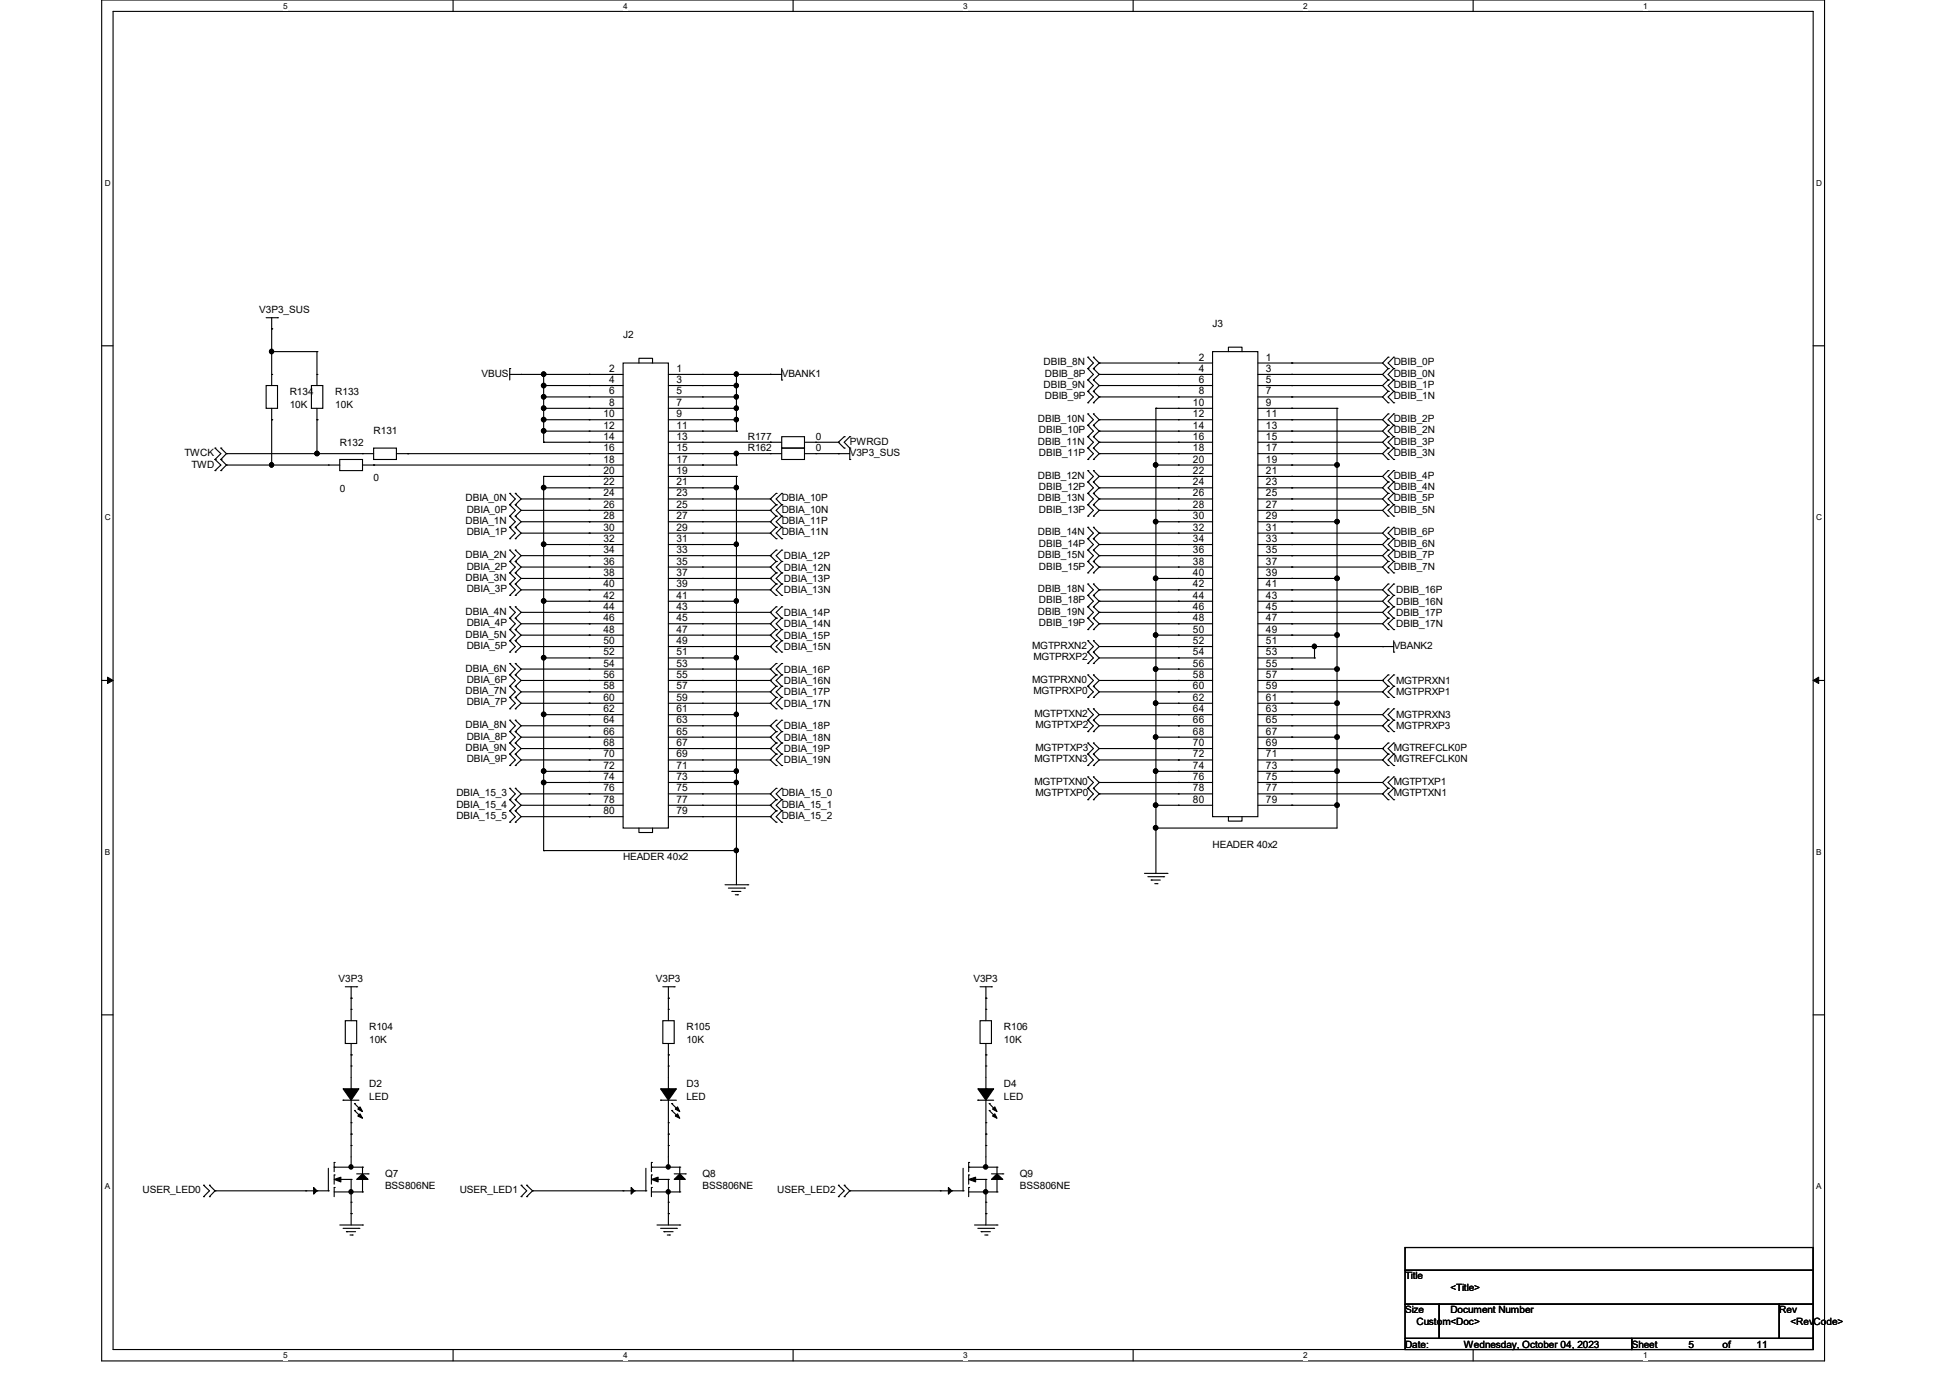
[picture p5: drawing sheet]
<svg xmlns="http://www.w3.org/2000/svg" width="297mm" height="210mm" viewBox="0 0 297 210" stroke-linecap="round" stroke-linejoin="round" font-family="sans-serif">
<path d="M15.5 0h262.5v207.3h-262.5zM17.2 1.7h259.1v203.8h-259.1z" fill="none" stroke="#000" stroke-width=".17"/>
<g fill="#fff">
<path d="M43.1 .2h.7v1.4h-.7z"/>
<path d="M43.1 205.7h.7v1.4h-.7z"/>
</g>
<path d="M69 0v1.7M69 205.5v1.8" fill="none" stroke="#000" stroke-width=".17"/>
<g fill="#fff">
<path d="M95 .2h.6v1.4h-.6z"/>
<path d="M95 205.7h.6v1.4h-.6z"/>
</g>
<path d="M120.9 0v1.7M120.9 205.5v1.8" fill="none" stroke="#000" stroke-width=".17"/>
<g fill="#fff">
<path d="M146.8 .2h.6v1.4h-.6z"/>
<path d="M146.8 205.7h.6v1.4h-.6z"/>
</g>
<path d="M172.7 0v1.7M172.7 205.5v1.8" fill="none" stroke="#000" stroke-width=".17"/>
<g fill="#fff">
<path d="M198.6 .2h.7v1.4h-.7z"/>
<path d="M198.6 205.7h.7v1.4h-.7z"/>
</g>
<path d="M224.5 0v1.7M224.5 205.5v1.8" fill="none" stroke="#000" stroke-width=".17"/>
<g fill="#fff">
<path d="M250.4 .2h.7v1.4h-.7z"/>
<path d="M250.4 205.7h.7v1.4h-.7z"/>
<path d="M16 27.2h.8v1.4h-.8z"/>
<path d="M276.8 27.2h.9v1.4h-.9z"/>
<path d="M16 78.1h.8v1.4h-.8z"/>
<path d="M276.8 78.1h.9v1.4h-.9z"/>
</g>
<path d="M15.5 52.7h1.7M276.3 52.7h1.7" fill="none" stroke="#000" stroke-width=".17"/>
<g fill="#fff">
<path d="M16 129.1h.8v1.4h-.8z"/>
<path d="M276.8 129.1h.8v1.4h-.8z"/>
</g>
<path d="M15.5 103.6h1.7M276.3 103.6h1.7" fill="none" stroke="#000" stroke-width=".17"/>
<path d="M16.4 103.1l.8 .5-.8 .5zM276.3 103.6l.9-.5v1z" fill="#000" stroke="#000" stroke-width=".15"/>
<g fill="#fff">
<path d="M16 180h.8v1.4h-.8z"/>
<path d="M276.8 180h.8v1.4h-.8z"/>
</g>
<g fill="none" stroke="#000" stroke-width=".17">
<path d="M40.6 58.7h1.7v3.5h-1.7zM40.6 48.4h1.7M41.4 50.1h.1M41.4 57h.1M41.4 53.6h.1M41.4 48.4v10.3M41.4 53.6h6.9M42.3 48.4h.1M47.5 58.7h1.7v3.5h-1.7zM48.3 57h.1M48.3 53.6h.1M48.3 53.6v5.1"/>
<path d="M77.7 56.1h.1M77.7 57h17.3M77.7 56.1v1.8M79.4 57h.1M82.8 57h.1M82.8 58.7h.1M82.8 58.7h12.2M82.8 57v10.4M89.8 57h.1M89.8 58.7h.1M95 55.3h6.9v70.8h-6.9zM97.4 55.3v-.7h2v.7"/>
<path d="M101.9 57h17.2M101.9 58.7h10.3M107.1 57h.1M107.1 58.7h.1M112.2 57h.1M112.2 58.7h.1M112.2 57v8.7M117.4 57h.1M119.1 57.9h.1M119.1 56.1v1.8M165.8 54.4h.1M165.8 56.1h.1"/>
<path d="M165.8 57.9h.1M165.8 59.6h.1M165.8 54.4l.8 .9-.8 .8M165.8 56.1l.8 .9-.8 .9M165.8 57.9l.8 .8-.8 .9M165.8 59.6l.8 .9-.8 .8M166.6 56.1h.1M166.6 54.4h.1M166.6 57.9h.1M166.6 59.6h.1M166.6 54.4l.9 .9M166.6 56.1l.9 .9"/>
<path d="M166.6 57.9l.9 .8M166.6 59.6l.9 .9M167.5 55.3h.1M167.5 57h.1M167.5 58.7h.1M167.5 57h17.3M167.5 55.3l-.9 .8M167.5 57l-.9 .9M167.5 58.7l-.9 .9M167.5 55.3h17.3M167.5 58.7h17.3M179.6 55.3h.1"/>
<path d="M179.6 57h.1M179.6 58.7h.1M184.8 53.6h6.9v70.8h-6.9zM187.2 53.6v-.7h2.1v.7M191.7 57h19M191.7 55.3h19M191.7 58.7h19M196.8 55.3h.1M196.8 57h.1M196.8 58.7h.1M210.7 57l.8 .9M210.7 55.3l.8 .8"/>
<path d="M210.7 58.7l.8 .9M211.5 56.1h.1M211.5 57.9h.1M211.5 54.4h.1M211.5 59.6h.1M211.5 56.1l-.8 .9M211.5 54.4l-.8 .9M211.5 59.6l-.8 .9M211.5 57.9l-.8 .8M212.4 57.9h.1M212.4 56.1h.1M212.4 54.4h.1"/>
<path d="M212.4 59.6h.1M212.4 56.1l-.9 .9 .9 .9M212.4 54.4l-.9 .9 .9 .8M212.4 59.6l-.9 .9 .9 .8M212.4 57.9l-.9 .8 .9 .9M32.8 68.2h.1M32.8 70h.1M32.8 71.7h.1M32.8 68.2l.9 .9-.9 .9M32.8 70l.9 .8-.9 .9M33.7 70h.1M33.7 68.2h.1"/>
<path d="M33.7 71.7h.1M33.7 68.2l.8 .9M33.7 70l.8 .8M34.5 69.1h.1M34.5 70.8h.1M34.5 69.1h22.4M34.5 69.1l-.8 .9M34.5 70.8l-.8 .9M34.5 70.8h17.3M41.4 63.9h.1M41.4 70.8h.1M41.4 62.2v8.6"/>
<path d="M48.3 63.9h.1M48.3 69.1h.1M48.3 62.2v6.9M50 70.8h.1M51.8 70h3.4v1.7h-3.4zM55.2 69.1h.1M55.2 70.8h39.8M56.9 68.2h3.5v1.8h-3.5zM56.9 70.8h.1M60.4 69.1h34.6M62.1 69.1h.1M77.7 75.1h.1"/>
<path d="M77.7 76.9h.1M77.7 78.6h.1M77.7 75.1l.8 .9-.8 .9M77.7 76.9l.8 .8-.8 .9M77.7 78.6l.8 .9-.8 .8M78.5 76.9h.1M78.5 75.1h.1M78.5 78.6h.1M78.5 75.1l.9 .9M78.5 76.9l.9 .8M78.5 78.6l.9 .9M79.4 76l-.9 .9"/>
<path d="M79.4 77.7l-.9 .9M79.4 79.5l-.9 .8M79.4 76h15.6M79.4 77.7h15.6M79.4 79.5h15.6M82.8 74.3h.1M82.8 72.6h.1M82.8 67.4h.1M82.8 65.7h.1M82.8 63.9h.1M82.8 62.2h.1M82.8 60.5h.1"/>
<path d="M82.8 60.5h12.2M82.8 62.2h12.2M82.8 63.9h12.2M82.8 65.7h12.2M82.8 67.4h12.2M82.8 72.6h12.2M82.8 74.3h12.2M82.8 72.6v56.9M89.8 60.5h.1M89.8 62.2h.1M89.8 63.9h.1M89.8 65.7h.1"/>
<path d="M89.8 67.4h.1M89.8 69.1h.1M89.8 70.8h.1M89.8 72.6h.1M89.8 74.3h.1M89.8 76h.1M89.8 77.7h.1M89.8 79.5h.1M101.9 69.1h17.2M101.9 70.8h10.3M101.9 60.5h10.3M101.9 62.2h10.3"/>
<path d="M101.9 63.9h10.3M101.9 65.7h10.3M101.9 67.4h17.2M101.9 72.6h10.3M101.9 74.3h10.3M101.9 76h15.5M101.9 77.7h15.5M101.9 79.5h15.5M107.1 60.5h.1M107.1 62.2h.1M107.1 63.9h.1M107.1 65.7h.1"/>
<path d="M107.1 67.4h.1M107.1 69.1h.1M107.1 70.8h.1M107.1 72.6h.1M107.1 74.3h.1M107.1 76h.1M107.1 77.7h.1M107.1 79.5h.1M112.2 72.6h.1M112.2 74.3h.1M112.2 69.1h.1M112.2 70.8h.1"/>
<path d="M112.2 65.7h.1M112.2 63.9h.1M112.2 62.2h.1M112.2 60.5h.1M112.2 69.1v1.7M112.2 72.6v62.1M117.4 69.1h.1M117.4 67.4h.1M117.4 76h.1M117.4 77.7h.1M117.4 79.5h.1M117.4 77.7l.9 .9"/>
<path d="M117.4 76l.9 .9M117.4 79.5l.9 .8M118.3 76.9h.1M118.3 78.6h.1M118.3 75.1h.1M118.3 76.9l-.9 .8M118.3 75.1l-.9 .9M118.3 78.6l-.9 .9M119.1 68.2h3.5v1.8h-3.5zM119.1 66.5h3.5v1.7h-3.5zM119.1 78.6h.1M119.1 76.9h.1"/>
<path d="M119.1 75.1h.1M119.1 75.1l-.8 .9 .8 .9M119.1 76.9l-.8 .8 .8 .9M119.1 78.6l-.8 .9 .8 .8M122.6 69.1h6.9M122.6 67.4h5.2M124.3 69.1h.1M124.3 67.4h.1M127.8 69.1h.1M127.8 67.4h.1M127.8 67.4l.9 .8M128.7 66.5h.1"/>
<path d="M128.7 68.2h.1M128.7 66.5l-.9 .9M129.5 70h.1M129.5 68.2h.1M129.5 66.5h.1M129.5 68.2v1.8M129.5 66.5l-.8 .9 .8 .8M165.8 71.7h.1M165.8 73.4h.1M165.8 75.1h.1M165.8 76.9h.1M165.8 78.6h.1"/>
<path d="M165.8 61.3h.1M165.8 63h.1M165.8 64.8h.1M165.8 66.5h.1M165.8 68.2h.1M165.8 70h.1M165.8 63l.8 .9-.8 .9M165.8 71.7l.8 .9-.8 .8M165.8 75.1l.8 .9-.8 .9M165.8 73.4l.8 .9-.8 .8M165.8 76.9l.8 .8-.8 .9M165.8 66.5l.8 .9-.8 .8"/>
<path d="M165.8 64.8l.8 .9-.8 .8M165.8 68.2l.8 .9-.8 .9M166.6 73.4h.1M166.6 71.7h.1M166.6 76.9h.1M166.6 75.1h.1M166.6 78.6h.1M166.6 61.3h.1M166.6 64.8h.1M166.6 63h.1M166.6 68.2h.1M166.6 66.5h.1"/>
<path d="M166.6 70h.1M166.6 71.7l.9 .9M166.6 75.1l.9 .9M166.6 73.4l.9 .9M166.6 76.9l.9 .8M166.6 63l.9 .9M166.6 66.5l.9 .9M166.6 64.8l.9 .9M166.6 68.2l.9 .9M167.5 60.5h.1M167.5 63.9h.1M167.5 69.1h.1"/>
<path d="M167.5 67.4h.1M167.5 65.7h.1M167.5 72.6h.1M167.5 77.7h.1M167.5 76h.1M167.5 74.3h.1M167.5 69.1h17.3M167.5 72.6l-.9 .8M167.5 76l-.9 .9M167.5 74.3l-.9 .8M167.5 77.7l-.9 .9M167.5 60.5l-.9 .8"/>
<path d="M167.5 63.9l-.9 .9M167.5 67.4l-.9 .8M167.5 65.7l-.9 .8M167.5 69.1l-.9 .9M167.5 60.5h17.3M167.5 63.9h17.3M167.5 65.7h17.3M167.5 67.4h17.3M167.5 72.6h17.3M167.5 74.3h17.3M167.5 76h17.3M167.5 77.7h17.3"/>
<path d="M176.1 62.2h.1M176.1 70.8h.1M176.1 79.5h.1M176.1 70.8h8.7M176.1 62.2h8.7M176.1 79.5h8.7M176.1 62.2v70.8M179.6 60.5h.1M179.6 62.2h.1M179.6 63.9h.1M179.6 65.7h.1M179.6 67.4h.1"/>
<path d="M179.6 69.1h.1M179.6 70.8h.1M179.6 72.6h.1M179.6 74.3h.1M179.6 76h.1M179.6 77.7h.1M179.6 79.5h.1M191.7 69.1h19M191.7 70.8h12.1M191.7 60.5h19M191.7 62.2h12.1M191.7 63.9h19"/>
<path d="M191.7 65.7h19M191.7 67.4h19M191.7 72.6h19M191.7 74.3h19M191.7 76h19M191.7 77.7h19M191.7 79.5h12.1M196.8 60.5h.1M196.8 62.2h.1M196.8 63.9h.1M196.8 65.7h.1M196.8 67.4h.1"/>
<path d="M196.8 69.1h.1M196.8 70.8h.1M196.8 72.6h.1M196.8 74.3h.1M196.8 76h.1M196.8 77.7h.1M196.8 79.5h.1M203.8 62.2h.1M203.8 79.5h.1M203.8 70.8h.1M203.8 62.2v63.9h-27.7M210.7 60.5l.8 .8"/>
<path d="M210.7 65.7l.8 .8M210.7 69.1l.8 .9M210.7 63.9l.8 .9M210.7 67.4l.8 .8M210.7 77.7l.8 .9M210.7 74.3l.8 .8M210.7 76l.8 .9M210.7 72.6l.8 .8M211.5 61.3h.1M211.5 64.8h.1M211.5 66.5h.1M211.5 68.2h.1"/>
<path d="M211.5 70h.1M211.5 63h.1M211.5 76.9h.1M211.5 78.6h.1M211.5 73.4h.1M211.5 75.1h.1M211.5 71.7h.1M211.5 64.8l-.8 .9M211.5 68.2l-.8 .9M211.5 63l-.8 .9M211.5 66.5l-.8 .9M211.5 76.9l-.8 .8"/>
<path d="M211.5 73.4l-.8 .9M211.5 75.1l-.8 .9M211.5 71.7l-.8 .9M212.4 61.3h.1M212.4 66.5h.1M212.4 64.8h.1M212.4 70h.1M212.4 68.2h.1M212.4 63h.1M212.4 78.6h.1M212.4 76.9h.1M212.4 75.1h.1"/>
<path d="M212.4 73.4h.1M212.4 71.7h.1M212.4 64.8l-.9 .9 .9 .8M212.4 68.2l-.9 .9 .9 .9M212.4 63l-.9 .9 .9 .9M212.4 66.5l-.9 .9 .9 .8M212.4 76.9l-.9 .8 .9 .9M212.4 73.4l-.9 .9 .9 .8M212.4 75.1l-.9 .9 .9 .9M212.4 71.7l-.9 .9 .9 .8M77.7 80.3h.1M77.7 82h.1"/>
<path d="M77.7 83.8h.1M77.7 85.5h.1M77.7 87.2h.1M77.7 88.9h.1M77.7 90.7h.1M77.7 92.4h.1M77.7 94.1h.1M77.7 95.9h.1M77.7 97.6h.1M77.7 99.3h.1M77.7 80.3l.8 .9-.8 .8M77.7 83.8l.8 .8-.8 .9"/>
<path d="M77.7 85.5l.8 .9-.8 .8M77.7 87.2l.8 .9-.8 .8M77.7 88.9l.8 .9-.8 .9M77.7 92.4l.8 .9-.8 .8M77.7 95.9l.8 .8-.8 .9M77.7 94.1l.8 .9-.8 .9M77.7 97.6l.8 .9-.8 .8M78.5 80.3h.1M78.5 82h.1M78.5 85.5h.1M78.5 83.8h.1M78.5 87.2h.1"/>
<path d="M78.5 88.9h.1M78.5 90.7h.1M78.5 94.1h.1M78.5 92.4h.1M78.5 97.6h.1M78.5 95.9h.1M78.5 99.3h.1M78.5 80.3l.9 .9M78.5 83.8l.9 .8M78.5 85.5l.9 .9M78.5 87.2l.9 .9M78.5 88.9l.9 .9"/>
<path d="M78.5 92.4l.9 .9M78.5 95.9l.9 .8M78.5 94.1l.9 .9M78.5 97.6l.9 .9M79.4 98.5h15.6M79.4 81.2l-.9 .8M79.4 84.6l-.9 .9M79.4 86.4l-.9 .8M79.4 88.1l-.9 .8M79.4 89.8l-.9 .9M79.4 93.3l-.9 .8M79.4 96.7l-.9 .9"/>
<path d="M79.4 95l-.9 .9M79.4 98.5l-.9 .8M79.4 81.2h15.6M79.4 84.6h15.6M79.4 86.4h15.6M79.4 88.1h15.6M79.4 89.8h15.6M79.4 93.3h15.6M79.4 95h15.6M79.4 96.7h15.6M82.8 91.6h.1M82.8 82.9h.1"/>
<path d="M82.8 82.9h12.2M82.8 91.6h12.2M89.8 81.2h.1M89.8 82.9h.1M89.8 84.6h.1M89.8 86.4h.1M89.8 88.1h.1M89.8 89.8h.1M89.8 91.6h.1M89.8 93.3h.1M89.8 95h.1M89.8 96.7h.1"/>
<path d="M89.8 98.5h.1M101.9 98.5h15.5M101.9 81.2h15.5M101.9 82.9h10.3M101.9 84.6h15.5M101.9 86.4h15.5M101.9 88.1h15.5M101.9 89.8h15.5M101.9 91.6h10.3M101.9 93.3h15.5M101.9 95h15.5M101.9 96.7h15.5"/>
<path d="M107.1 81.2h.1M107.1 82.9h.1M107.1 84.6h.1M107.1 86.4h.1M107.1 88.1h.1M107.1 89.8h.1M107.1 91.6h.1M107.1 93.3h.1M107.1 95h.1M107.1 96.7h.1M107.1 98.5h.1M112.2 82.9h.1"/>
<path d="M112.2 91.6h.1M117.4 81.2h.1M117.4 86.4h.1M117.4 84.6h.1M117.4 89.8h.1M117.4 88.1h.1M117.4 95h.1M117.4 93.3h.1M117.4 98.5h.1M117.4 96.7h.1M117.4 84.6l.9 .9M117.4 86.4l.9 .8"/>
<path d="M117.4 88.1l.9 .8M117.4 89.8l.9 .9M117.4 93.3l.9 .8M117.4 95l.9 .9M117.4 96.7l.9 .9M117.4 98.5l.9 .8M117.4 81.2l.9 .8M118.3 83.8h.1M118.3 85.5h.1M118.3 87.2h.1M118.3 88.9h.1M118.3 90.7h.1"/>
<path d="M118.3 92.4h.1M118.3 94.1h.1M118.3 95.9h.1M118.3 97.6h.1M118.3 99.3h.1M118.3 80.3h.1M118.3 82h.1M118.3 83.8l-.9 .8M118.3 85.5l-.9 .9M118.3 87.2l-.9 .9M118.3 88.9l-.9 .9M118.3 92.4l-.9 .9"/>
<path d="M118.3 94.1l-.9 .9M118.3 95.9l-.9 .8M118.3 97.6l-.9 .9M118.3 80.3l-.9 .9M119.1 85.5h.1M119.1 83.8h.1M119.1 87.2h.1M119.1 88.9h.1M119.1 90.7h.1M119.1 94.1h.1M119.1 92.4h.1M119.1 95.9h.1"/>
<path d="M119.1 97.6h.1M119.1 99.3h.1M119.1 82h.1M119.1 80.3h.1M119.1 83.8l-.8 .8 .8 .9M119.1 85.5l-.8 .9 .8 .8M119.1 87.2l-.8 .9 .8 .8M119.1 88.9l-.8 .9 .8 .9M119.1 92.4l-.8 .9 .8 .8M119.1 94.1l-.8 .9 .8 .9M119.1 95.9l-.8 .8 .8 .9M119.1 97.6l-.8 .9 .8 .8"/>
<path d="M119.1 80.3l-.8 .9 .8 .8M165.8 80.3h.1M165.8 82h.1M165.8 83.8h.1M165.8 85.5h.1M165.8 87.2h.1M165.8 88.9h.1M165.8 90.7h.1M165.8 92.4h.1M165.8 94.1h.1M165.8 95.9h.1M165.8 99.3h.1"/>
<path d="M165.8 97.6h.1M165.8 80.3l.8 .9-.8 .8M165.8 83.8l.8 .8-.8 .9M165.8 82l.8 .9-.8 .9M165.8 85.5l.8 .9-.8 .8M165.8 88.9l.8 .9-.8 .9M165.8 90.7l.8 .9-.8 .8M165.8 92.4l.8 .9-.8 .8M165.8 94.1l.8 .9-.8 .9M165.8 99.3l.8 .9-.8 .8M165.8 97.6l.8 .9-.8 .8M166.6 82h.1"/>
<path d="M166.6 80.3h.1M166.6 85.5h.1M166.6 83.8h.1M166.6 87.2h.1M166.6 90.7h.1M166.6 88.9h.1M166.6 92.4h.1M166.6 94.1h.1M166.6 95.9h.1M166.6 99.3h.1M166.6 97.6h.1M166.6 80.3l.9 .9"/>
<path d="M166.6 83.8l.9 .8M166.6 82l.9 .9M166.6 85.5l.9 .9M166.6 88.9l.9 .9M166.6 90.7l.9 .9M166.6 92.4l.9 .9M166.6 94.1l.9 .9M166.6 99.3l.9 .9M166.6 97.6l.9 .9M167.5 81.2h.1M167.5 86.4h.1M167.5 84.6h.1"/>
<path d="M167.5 82.9h.1M167.5 89.8h.1M167.5 95h.1M167.5 93.3h.1M167.5 91.6h.1M167.5 98.5h17.3M167.5 81.2l-.9 .8M167.5 84.6l-.9 .9M167.5 82.9l-.9 .9M167.5 86.4l-.9 .8M167.5 89.8l-.9 .9M167.5 91.6l-.9 .8"/>
<path d="M167.5 93.3l-.9 .8M167.5 95l-.9 .9M167.5 98.5l-.9 .8M167.5 81.2h17.3M167.5 82.9h17.3M167.5 84.6h17.3M167.5 86.4h17.3M167.5 89.8h17.3M167.5 91.6h17.3M167.5 93.3h17.3M167.5 95h17.3M176.1 88.1h.1"/>
<path d="M176.1 96.7h.1M176.1 88.1h8.7M176.1 96.7h8.7M179.6 81.2h.1M179.6 82.9h.1M179.6 84.6h.1M179.6 86.4h.1M179.6 88.1h.1M179.6 89.8h.1M179.6 91.6h.1M179.6 93.3h.1M179.6 95h.1"/>
<path d="M179.6 96.7h.1M179.6 98.5h.1M191.7 98.5h20.7M191.7 81.2h19M191.7 82.9h19M191.7 84.6h19M191.7 86.4h19M191.7 88.1h12.1M191.7 89.8h19M191.7 91.6h19M191.7 93.3h19M191.7 95h19"/>
<path d="M191.7 96.7h12.1M196.8 81.2h.1M196.8 82.9h.1M196.8 84.6h.1M196.8 86.4h.1M196.8 88.1h.1M196.8 89.8h.1M196.8 91.6h.1M196.8 93.3h.1M196.8 95h.1M196.8 96.7h.1M196.8 98.5h.1"/>
<path d="M200.3 98.5h.1M200.3 98.5v1.7M203.8 96.7h.1M203.8 88.1h.1M210.7 98.5h.1M210.7 81.2l.8 .8M210.7 82.9l.8 .9M210.7 84.6l.8 .9M210.7 86.4l.8 .8M210.7 91.6l.8 .8M210.7 95l.8 .9M210.7 89.8l.8 .9"/>
<path d="M210.7 93.3l.8 .8M211.5 80.3h.1M211.5 82h.1M211.5 83.8h.1M211.5 85.5h.1M211.5 87.2h.1M211.5 90.7h.1M211.5 92.4h.1M211.5 94.1h.1M211.5 95.9h.1M211.5 88.9h.1M211.5 80.3l-.8 .9"/>
<path d="M211.5 82l-.8 .9M211.5 83.8l-.8 .8M211.5 85.5l-.8 .9M211.5 90.7l-.8 .9M211.5 94.1l-.8 .9M211.5 88.9l-.8 .9M211.5 92.4l-.8 .9M212.4 99.3h.1M212.4 82h.1M212.4 80.3h.1M212.4 83.8h.1M212.4 85.5h.1"/>
<path d="M212.4 87.2h.1M212.4 92.4h.1M212.4 90.7h.1M212.4 95.9h.1M212.4 94.1h.1M212.4 88.9h.1M212.4 97.6v1.7M212.4 80.3l-.9 .9 .9 .8M212.4 82l-.9 .9 .9 .9M212.4 83.8l-.9 .8 .9 .9M212.4 85.5l-.9 .9 .9 .8M212.4 90.7l-.9 .9 .9 .8"/>
<path d="M212.4 94.1l-.9 .9 .9 .9M212.4 88.9l-.9 .9 .9 .9M212.4 92.4l-.9 .9 .9 .8M77.7 102.8h.1M77.7 104.5h.1M77.7 101h.1M77.7 106.2h.1M77.7 107.9h.1M77.7 111.4h.1M77.7 113.2h.1M77.7 109.7h.1M77.7 114.9h.1"/>
<path d="M77.7 116.6h.1M77.7 102.8l.8 .8-.8 .9M77.7 101l.8 .9-.8 .9M77.7 106.2l.8 .9-.8 .8M77.7 104.5l.8 .9-.8 .8M77.7 111.4l.8 .9-.8 .9M77.7 109.7l.8 .8-.8 .9M77.7 114.9l.8 .8-.8 .9M77.7 113.2l.8 .8-.8 .9M78.5 104.5h.1M78.5 102.8h.1M78.5 101h.1"/>
<path d="M78.5 107.9h.1M78.5 106.2h.1M78.5 113.2h.1M78.5 111.4h.1M78.5 109.7h.1M78.5 116.6h.1M78.5 114.9h.1M78.5 102.8l.9 .8M78.5 101l.9 .9M78.5 106.2l.9 .9M78.5 104.5l.9 .9M78.5 111.4l.9 .9"/>
<path d="M78.5 109.7l.9 .8M78.5 114.9l.9 .8M78.5 113.2l.9 .8M79.4 103.6l-.9 .9M79.4 101.9l-.9 .9M79.4 107.1l-.9 .8M79.4 105.4l-.9 .8M79.4 112.3l-.9 .9M79.4 110.5l-.9 .9M79.4 115.7l-.9 .9M79.4 114l-.9 .9M79.4 101.9h15.6"/>
<path d="M79.4 103.6h15.6M79.4 105.4h15.6M79.4 107.1h15.6M79.4 110.5h15.6M79.4 112.3h15.6M79.4 114h15.6M79.4 115.7h15.6M82.8 117.5h.1M82.8 119.2h.1M82.8 108.8h.1M82.8 100.2h.1M82.8 100.2h12.2"/>
<path d="M82.8 108.8h12.2M82.8 117.5h12.2M82.8 119.2h12.2M89.8 100.2h.1M89.8 101.9h.1M89.8 103.6h.1M89.8 105.4h.1M89.8 107.1h.1M89.8 108.8h.1M89.8 110.5h.1M89.8 112.3h.1M89.8 114h.1"/>
<path d="M89.8 115.7h.1M89.8 117.5h.1M89.8 119.2h.1M101.9 100.2h10.3M101.9 101.9h15.5M101.9 103.6h15.5M101.9 105.4h15.5M101.9 107.1h15.5M101.9 108.8h10.3M101.9 110.5h15.5M101.9 112.3h15.5M101.9 114h15.5"/>
<path d="M101.9 115.7h15.5M101.9 117.5h10.3M101.9 119.2h10.3M107.1 100.2h.1M107.1 101.9h.1M107.1 103.6h.1M107.1 105.4h.1M107.1 107.1h.1M107.1 108.8h.1M107.1 110.5h.1M107.1 112.3h.1M107.1 114h.1"/>
<path d="M107.1 115.7h.1M107.1 117.5h.1M107.1 119.2h.1M112.2 117.5h.1M112.2 119.2h.1M112.2 100.2h.1M112.2 108.8h.1M117.4 103.6h.1M117.4 101.9h.1M117.4 107.1h.1M117.4 105.4h.1M117.4 112.3h.1"/>
<path d="M117.4 110.5h.1M117.4 115.7h.1M117.4 114h.1M117.4 101.9l.9 .9M117.4 103.6l.9 .9M117.4 105.4l.9 .8M117.4 107.1l.9 .8M117.4 110.5l.9 .9M117.4 112.3l.9 .9M117.4 114l.9 .9M117.4 115.7l.9 .9M118.3 101h.1"/>
<path d="M118.3 102.8h.1M118.3 104.5h.1M118.3 106.2h.1M118.3 107.9h.1M118.3 109.7h.1M118.3 111.4h.1M118.3 113.2h.1M118.3 114.9h.1M118.3 116.6h.1M118.3 101l-.9 .9M118.3 102.8l-.9 .8M118.3 104.5l-.9 .9"/>
<path d="M118.3 106.2l-.9 .9M118.3 109.7l-.9 .8M118.3 111.4l-.9 .9M118.3 113.2l-.9 .8M118.3 114.9l-.9 .8M119.1 102.8h.1M119.1 101h.1M119.1 104.5h.1M119.1 106.2h.1M119.1 107.9h.1M119.1 111.4h.1M119.1 109.7h.1"/>
<path d="M119.1 113.2h.1M119.1 114.9h.1M119.1 116.6h.1M119.1 101l-.8 .9 .8 .9M119.1 102.8l-.8 .8 .8 .9M119.1 104.5l-.8 .9 .8 .8M119.1 106.2l-.8 .9 .8 .8M119.1 109.7l-.8 .8 .8 .9M119.1 111.4l-.8 .9 .8 .9M119.1 113.2l-.8 .8 .8 .9M119.1 114.9l-.8 .8 .8 .9M165.8 104.5h.1"/>
<path d="M165.8 106.2h.1M165.8 101h.1M165.8 109.7h.1M165.8 111.4h.1M165.8 113.2h.1M165.8 114.9h.1M165.8 118.3h.1M165.8 107.9h.1M165.8 116.6h.1M165.8 102.8h.1M165.8 113.2l.8 .8-.8 .9M165.8 104.5l.8 .9-.8 .8"/>
<path d="M165.8 109.7l.8 .8-.8 .9M165.8 118.3l.8 .9-.8 .9M165.8 107.9l.8 .9-.8 .9M165.8 114.9l.8 .8-.8 .9M165.8 102.8l.8 .8-.8 .9M166.6 106.2h.1M166.6 104.5h.1M166.6 101h.1M166.6 111.4h.1M166.6 109.7h.1M166.6 114.9h.1M166.6 113.2h.1"/>
<path d="M166.6 118.3h.1M166.6 107.9h.1M166.6 116.6h.1M166.6 102.8h.1M166.6 104.5l.9 .9M166.6 109.7l.9 .8M166.6 113.2l.9 .8M166.6 118.3l.9 .9M166.6 107.9l.9 .9M166.6 114.9l.9 .8M166.6 102.8l.9 .8M167.5 119.2h.1"/>
<path d="M167.5 103.6l-.9 .9M167.5 110.5l-.9 .9M167.5 119.2l-.9 .9M167.5 105.4l-.9 .8M167.5 100.2l-.9 .8M167.5 114l-.9 .9M167.5 108.8l-.9 .9M167.5 115.7l-.9 .9M167.5 100.2h17.3M167.5 103.6h17.3M167.5 105.4h17.3M167.5 108.8h17.3"/>
<path d="M167.5 110.5h17.3M167.5 114h17.3M167.5 115.7h17.3M167.5 119.2h17.3M176.1 101.9h.1M176.1 107.1h.1M176.1 117.5h.1M176.1 112.3h.1M176.1 101.9h8.7M176.1 107.1h8.7M176.1 112.3h8.7M176.1 117.5h8.7"/>
<path d="M179.6 100.2h.1M179.6 101.9h.1M179.6 103.6h.1M179.6 105.4h.1M179.6 107.1h.1M179.6 108.8h.1M179.6 110.5h.1M179.6 112.3h.1M179.6 114h.1M179.6 115.7h.1M179.6 117.5h.1M179.6 119.2h.1"/>
<path d="M191.7 100.2h8.6M191.7 101.9h12.1M191.7 103.6h19M191.7 105.4h19M191.7 107.1h12.1M191.7 108.8h19M191.7 110.5h19M191.7 112.3h12.1M191.7 114h19M191.7 115.7h19M191.7 117.5h12.1M191.7 119.2h19"/>
<path d="M196.8 100.2h.1M196.8 101.9h.1M196.8 103.6h.1M196.8 105.4h.1M196.8 107.1h.1M196.8 108.8h.1M196.8 110.5h.1M196.8 112.3h.1M196.8 114h.1M196.8 115.7h.1M196.8 117.5h.1M196.8 119.2h.1"/>
<path d="M200.3 100.2h.1M203.8 117.5h.1M203.8 112.3h.1M203.8 107.1h.1M203.8 101.9h.1M210.7 103.6h.1M210.7 105.4h.1M210.7 114h.1M210.7 115.7h.1M210.7 110.5h.1M210.7 115.7l.8 .9M210.7 114l.8 .9"/>
<path d="M210.7 105.4l.8 .8M210.7 110.5l.8 .9M210.7 119.2l.8 .9M210.7 103.6l.8 .9M210.7 108.8l.8 .9M211.5 114.9h.1M211.5 116.6h.1M211.5 113.2h.1M211.5 104.5h.1M211.5 106.2h.1M211.5 109.7h.1M211.5 111.4h.1"/>
<path d="M211.5 118.3h.1M211.5 102.8h.1M211.5 107.9h.1M211.5 114.9l-.8 .8M211.5 113.2l-.8 .8M211.5 104.5l-.8 .9M211.5 109.7l-.8 .8M211.5 118.3l-.8 .9M211.5 102.8l-.8 .8M211.5 107.9l-.8 .9M212.4 116.6h.1M212.4 114.9h.1"/>
<path d="M212.4 113.2h.1M212.4 106.2h.1M212.4 104.5h.1M212.4 111.4h.1M212.4 109.7h.1M212.4 118.3h.1M212.4 102.8h.1M212.4 107.9h.1M212.4 114.9l-.9 .8 .9 .9M212.4 113.2l-.9 .8 .9 .9M212.4 104.5l-.9 .9 .9 .8M212.4 109.7l-.9 .8 .9 .9"/>
<path d="M212.4 118.3l-.9 .9 .9 .9M212.4 102.8l-.9 .8 .9 .9M212.4 107.9l-.9 .9 .9 .9M77.7 120.1h.1M77.7 121.8h.1M77.7 123.5h.1M77.7 125.2h.1M77.7 123.5l.8 .9-.8 .8M77.7 120.1l.8 .8-.8 .9M77.7 121.8l.8 .8-.8 .9M78.5 121.8h.1M78.5 120.1h.1"/>
<path d="M78.5 123.5h.1M78.5 125.2h.1M78.5 120.1l.9 .8M78.5 121.8l.9 .8M78.5 123.5l.9 .9M79.4 120.9l-.9 .9M79.4 122.6l-.9 .9M79.4 124.4l-.9 .8M79.4 120.9h15.6M79.4 122.6h15.6M79.4 124.4h15.6M82.8 129.5h.1"/>
<path d="M82.8 129.5h29.4M89.8 120.9h.1M89.8 122.6h.1M89.8 124.4h.1M97.4 126.1v.7h2v-.7M101.9 120.9h15.5M101.9 122.6h15.5M101.9 124.4h15.5M107.1 120.9h.1M107.1 122.6h.1M107.1 124.4h.1M110.5 134.7h3.5"/>
<path d="M111 135.3h2.5M111.5 135.8h.1M111.5 135.8h1.4M112.1 136.3h.3M112.2 129.5h.1M112.4 136.3h.1M113.5 135.3h.1M114 134.7h.1M117.4 124.4h.1M117.4 122.6h.1M117.4 120.9h.1M117.4 120.9l.9 .9"/>
<path d="M117.4 122.6l.9 .9M117.4 124.4l.9 .8M118.3 120.1h.1M118.3 121.8h.1M118.3 123.5h.1M118.3 125.2h.1M118.3 120.1l-.9 .8M118.3 121.8l-.9 .8M118.3 123.5l-.9 .9M119.1 121.8h.1M119.1 120.1h.1M119.1 123.5h.1"/>
<path d="M119.1 125.2h.1M119.1 121.8l-.8 .8 .8 .9M119.1 120.1l-.8 .8 .8 .9M119.1 123.5l-.8 .9 .8 .8M165.8 120.1h.1M165.8 121.8h.1M165.8 120.1l.8 .8-.8 .9M166.6 121.8h.1M166.6 120.1h.1M166.6 120.1l.9 .8M167.5 120.9h.1M167.5 120.9l-.9 .9"/>
<path d="M167.5 120.9h17.3M174.4 133h3.4M174.9 133.5h2.4M175.4 134h.1M175.4 134h1.4M176 134.6h.3M176.1 126.1h.1M176.1 122.6h.1M176.1 122.6h8.7M176.3 134.6h.1M177.3 133.5h.1M177.8 133h.1"/>
<path d="M179.6 120.9h.1M179.6 122.6h.1M187.2 124.4v.7h2.1v-.7M191.7 120.9h19M191.7 122.6h12.1M196.8 120.9h.1M196.8 122.6h.1M203.8 122.6h.1M210.7 120.9h.1M210.7 120.9l.8 .9M211.5 120.1h.1M211.5 121.8h.1"/>
<path d="M211.5 120.1l-.8 .8M212.4 120.1h.1M212.4 121.8h.1M212.4 120.1l-.9 .8 .9 .9M15.5 154.6h1.7M52.6 155.4h1.8v3.5h-1.8zM52.6 150.3h1.8M53.5 152h.1M53.5 153.7h.1M53.5 150.3v5.1M53.5 158.9v6.9M54.4 150.3h.1"/>
<path d="M101 155.4h1.7v3.5h-1.7zM101 150.3h1.7M101.9 152h.1M101.9 153.7h.1M101.9 150.3v5.1M101.9 158.9v6.9M102.7 150.3h.1M149.4 155.4h1.7v3.5h-1.7zM149.4 150.3h1.7M150.2 152h.1M150.2 153.7h.1M150.2 150.3v5.1"/>
<path d="M150.2 158.9v6.9M151.1 150.3h.1M276.3 154.6h1.7M50 177.9v3.5M50.9 178.9h.1M50.9 177h.1M50.9 177.8h.1M50.9 177v1.4M50.9 178.9v1.4M50.9 177.8h4.3M51.8 179.6h1.7M52.3 167.6h.1"/>
<path d="M52.3 167.6h2.4M53.5 165.8h.1M53.5 171h.1M53.5 162.3h.1M53.5 172.7h.1M53.5 177.8h.1M53.5 179.6h.1M53.5 174.5h.1M53.5 160.7h.1M53.5 167.6v10.2M53.5 179.6v7M54 168.1h.1"/>
<path d="M54 169.1h.1M54 168.1l1.1 1M54 169.1l1.1 1M54.4 178.8h1.7M55.2 179.6h.1M55.2 177.8h.1M55.2 177.8v1M55.2 179.6v1.9M56.1 178.8h.1M98.4 177.9v3.5M99.3 178.9h.1M99.3 177h.1"/>
<path d="M99.3 177.8h.1M99.3 177.8h4.3M99.3 177v1.4M99.3 178.9v1.4M100.1 179.6h1.8M100.7 167.6h.1M100.7 167.6h2.4M101.9 160.7h.1M101.9 165.8h.1M101.9 171h.1M101.9 162.3h.1M101.9 172.7h.1"/>
<path d="M101.9 177.8h.1M101.9 179.6h.1M101.9 174.5h.1M101.9 167.6v10.2M101.9 179.6v7M102.4 168.1h.1M102.4 169.1h.1M102.4 168.1l1 1M102.4 169.1l1 1M102.7 178.8h1.7M103.6 179.6h.1M103.6 177.8h.1"/>
<path d="M103.6 177.8v1M103.6 179.6v1.9M104.4 178.8h.1M146.8 177.9v3.5M147.6 178.9h.1M147.6 177h.1M147.6 177.8h.1M147.6 177.8h4.3M147.6 177v1.4M147.6 178.9v1.4M148.5 179.6h1.7M149 167.6h.1"/>
<path d="M149 167.6h2.4M150.2 160.7h.1M150.2 165.8h.1M150.2 171h.1M150.2 162.3h.1M150.2 172.7h.1M150.2 177.8h.1M150.2 179.6h.1M150.2 174.5h.1M150.2 167.6v10.2M150.2 179.6v7M150.7 168.1h.1"/>
<path d="M150.7 169.1h.1M150.7 168.1l1.1 1M150.7 169.1l1.1 1M151.1 178.8h1.7M151.9 179.6h.1M151.9 177.8h.1M151.9 177.8v1M151.9 179.6v1.9M152.8 178.8h.1M31 180.5h.1M31 182.2h.1M31 180.5l.9 .9-.9 .8"/>
<path d="M31.9 182.2h.1M31.9 180.5h.1M31.9 180.5l.9 .9M32.8 181.4h.1M32.8 181.4l-.9 .8M32.8 181.4h17.2M46.6 181.4h.1M48.3 181.4h.1M50 181.4h.1M50.9 180.8h.1M50.9 180.8v1.4M50.9 181.5h4.3"/>
<path d="M51.8 186.6h3.4M52.3 187.1h2.4M52.8 187.6h.1M52.8 187.6h1.4M53.3 188.1h.4M53.5 183.1h.1M53.5 184.8h.1M53.7 188.1h.1M54.7 187.1h.1M55.2 186.6h.1M55.2 181.5h.1M79.4 180.5h.1"/>
<path d="M79.4 182.2h.1M79.4 180.5l.9 .9-.9 .8M80.3 182.2h.1M80.3 180.5h.1M80.3 180.5l.9 .9M81.2 181.4h.1M81.2 181.4l-.9 .8M81.2 181.4h17.2M95 181.4h.1M96.7 181.4h.1M98.4 181.4h.1M99.3 180.8h.1"/>
<path d="M99.3 181.5h4.3M99.3 180.8v1.4M100.1 186.6h3.5M100.7 187.1h2.4M101.2 187.6h.1M101.2 187.6h1.4M101.7 188.1h.3M101.9 183.1h.1M101.9 184.8h.1M102 188.1h.1M103.1 187.1h.1M103.6 186.6h.1"/>
<path d="M103.6 181.5h.1M127.8 180.5h.1M127.8 182.2h.1M127.8 180.5l.9 .9-.9 .8M128.7 182.2h.1M128.7 180.5h.1M128.7 180.5l.8 .9M129.5 181.4h.1M129.5 181.4l-.8 .8M129.5 181.4h17.3M143.3 181.4h.1M145 181.4h.1"/>
<path d="M146.8 181.4h.1M147.6 180.8h.1M147.6 181.5h4.3M147.6 180.8v1.4M148.5 186.6h3.4M149 187.1h2.4M149.5 187.6h.1M149.5 187.6h1.4M150.1 188.1h.3M150.2 183.1h.1M150.2 184.8h.1M150.4 188.1h.1"/>
<path d="M151.4 187.1h.1M151.9 186.6h.1M151.9 181.5h.1M214.1 190h62.2v3.5h-62.2zM214.1 193.5h62.2v5.1h-62.2zM214.1 198.6h5.2v5.2h-5.2zM219.3 198.6h51.8v5.2h-51.8zM271.1 198.6h5.2v5.2h-5.2zM214.1 203.8h34.6v1.7h-34.6zM248.7 203.8h27.6v1.7h-27.6z"/>
</g>
<g fill="#000" stroke="#000" stroke-width=".17">
<path d="M50.9 179.6l1-.3v.7zM54.4 179.6l.8-.8 .9 .8zM99.3 179.6l1-.3v.7zM103.6 178.8l.8 .8h-1.7zM147.6 179.6l1.1-.3v.7zM151.9 178.8l.9 .8h-1.7zM47.8 180.8l.5 .6-.5 .5zM96.2 180.8l.5 .6-.5 .5zM144.5 180.8l.5 .6-.5 .5z"/>
<path d="M52.3 165.8h2.4l-1.2 1.8z" fill-rule="evenodd"/>
<path d="M54.9 169.6l.3 .7-.7-.3z" fill-rule="evenodd"/>
<path d="M54.9 168.6l.3 .7-.7-.4z" fill-rule="evenodd"/>
<path d="M100.7 165.8h2.4l-1.2 1.8z" fill-rule="evenodd"/>
<path d="M103.3 169.6l.3 .7-.7-.3z" fill-rule="evenodd"/>
<path d="M103.3 168.6l.3 .7-.7-.4z" fill-rule="evenodd"/>
<path d="M149 165.8h2.4l-1.2 1.8z" fill-rule="evenodd"/>
<path d="M151.6 169.6l.3 .7-.6-.3z" fill-rule="evenodd"/>
<path d="M151.6 168.6l.3 .7-.6-.4z" fill-rule="evenodd"/>
<circle cx="41.4" cy="53.5" r=".33"/>
<circle cx="82.8" cy="58.7" r=".34"/>
<circle cx="82.8" cy="57" r=".34"/>
<circle cx="112.2" cy="58.7" r=".33"/>
<circle cx="112.2" cy="57" r=".33"/>
<circle cx="41.4" cy="70.8" r=".33"/>
<circle cx="48.3" cy="69.1" r=".34"/>
<circle cx="82.8" cy="63.9" r=".34"/>
<circle cx="82.8" cy="74.3" r=".34"/>
<circle cx="82.8" cy="62.2" r=".34"/>
<circle cx="82.8" cy="65.6" r=".34"/>
<circle cx="82.8" cy="60.4" r=".34"/>
<circle cx="112.2" cy="60.4" r=".33"/>
<circle cx="112.2" cy="62.2" r=".33"/>
<circle cx="112.2" cy="69.1" r=".33"/>
<circle cx="112.2" cy="74.3" r=".33"/>
<circle cx="112.2" cy="63.9" r=".33"/>
<circle cx="176.1" cy="70.8" r=".34"/>
<circle cx="176.1" cy="79.4" r=".34"/>
<circle cx="203.8" cy="79.4" r=".34"/>
<circle cx="203.8" cy="70.8" r=".34"/>
<circle cx="82.8" cy="91.5" r=".34"/>
<circle cx="82.8" cy="82.9" r=".34"/>
<circle cx="112.2" cy="91.5" r=".33"/>
<circle cx="112.2" cy="82.9" r=".33"/>
<circle cx="176.1" cy="88.1" r=".34"/>
<circle cx="176.1" cy="96.7" r=".34"/>
<circle cx="200.3" cy="98.4" r=".33"/>
<circle cx="203.8" cy="88.1" r=".34"/>
<circle cx="203.8" cy="96.7" r=".34"/>
<circle cx="82.8" cy="119.2" r=".34"/>
<circle cx="82.8" cy="108.8" r=".34"/>
<circle cx="82.8" cy="100.2" r=".34"/>
<circle cx="82.8" cy="117.4" r=".34"/>
<circle cx="112.2" cy="100.2" r=".33"/>
<circle cx="112.2" cy="108.8" r=".33"/>
<circle cx="112.2" cy="117.4" r=".33"/>
<circle cx="112.2" cy="119.2" r=".33"/>
<circle cx="176.1" cy="117.4" r=".34"/>
<circle cx="176.1" cy="112.2" r=".34"/>
<circle cx="176.1" cy="107.1" r=".34"/>
<circle cx="176.1" cy="101.9" r=".34"/>
<circle cx="203.8" cy="107.1" r=".34"/>
<circle cx="203.8" cy="101.9" r=".34"/>
<circle cx="203.8" cy="117.4" r=".34"/>
<circle cx="203.8" cy="112.2" r=".34"/>
<circle cx="112.2" cy="129.5" r=".33"/>
<circle cx="176.1" cy="122.6" r=".34"/>
<circle cx="176.1" cy="126.1" r=".34"/>
<circle cx="203.8" cy="122.6" r=".34"/>
<circle cx="53.5" cy="177.7" r=".33"/>
<circle cx="101.8" cy="177.7" r=".33"/>
<circle cx="150.2" cy="177.7" r=".34"/>
<circle cx="53.5" cy="181.5" r=".33"/>
<circle cx="101.8" cy="181.5" r=".33"/>
<circle cx="150.2" cy="181.5" r=".34"/>
</g>
<g font-size="1.6">
<text x="92.8" y="56.6">2</text>
<text x="92.8" y="58.3">4</text>
<text x="103.1" y="56.6">1</text>
<text x="103.1" y="58.3">3</text>
<text x="182.7" y="54.9">2</text>
<text x="182.7" y="56.6">4</text>
<text x="182.7" y="58.3">6</text>
<text x="192.9" y="54.9">1</text>
<text x="192.9" y="56.6">3</text>
<text x="192.9" y="58.3">5</text>
<text x="91.9" y="63.5">10</text>
<text x="91.9" y="65.3">12</text>
<text x="92.8" y="60.1">6</text>
<text x="92.8" y="61.8">8</text>
<text x="103.1" y="60.1">5</text>
<text x="103.1" y="61.8">7</text>
<text x="103.1" y="63.5">9</text>
<text x="103.1" y="65.3">11</text>
<text x="181.8" y="61.8">10</text>
<text x="181.8" y="63.5">12</text>
<text x="181.8" y="65.3">14</text>
<text x="182.7" y="60.1">8</text>
<text x="192.9" y="60.1">7</text>
<text x="192.9" y="61.8">9</text>
<text x="192.9" y="63.5">11</text>
<text x="192.9" y="65.3">13</text>
<text x="91.9" y="67">14</text>
<text x="91.9" y="68.7">16</text>
<text x="91.9" y="70.4">18</text>
<text x="103.1" y="67">13</text>
<text x="103.1" y="68.7">15</text>
<text x="103.1" y="70.4">17</text>
<text x="181.8" y="67">16</text>
<text x="181.8" y="68.7">18</text>
<text x="181.8" y="70.4">20</text>
<text x="192.9" y="67">15</text>
<text x="192.9" y="68.7">17</text>
<text x="192.9" y="70.4">19</text>
<text x="91.9" y="72.2">20</text>
<text x="91.9" y="73.9">22</text>
<text x="91.9" y="75.6">24</text>
<text x="91.9" y="77.3">26</text>
<text x="103.1" y="72.2">19</text>
<text x="103.1" y="73.9">21</text>
<text x="103.1" y="75.6">23</text>
<text x="103.1" y="77.3">25</text>
<text x="181.8" y="72.2">22</text>
<text x="181.8" y="73.9">24</text>
<text x="181.8" y="75.6">26</text>
<text x="181.8" y="77.3">28</text>
<text x="192.9" y="72.2">21</text>
<text x="192.9" y="73.9">23</text>
<text x="192.9" y="75.6">25</text>
<text x="192.9" y="77.3">27</text>
<text x="91.9" y="79.1">28</text>
<text x="91.9" y="80.8">30</text>
<text x="91.9" y="82.5">32</text>
<text x="103.1" y="79.1">27</text>
<text x="103.1" y="80.8">29</text>
<text x="103.1" y="82.5">31</text>
<text x="181.8" y="79.1">30</text>
<text x="181.8" y="80.8">32</text>
<text x="181.8" y="82.5">34</text>
<text x="192.9" y="79.1">29</text>
<text x="192.9" y="80.8">31</text>
<text x="192.9" y="82.5">33</text>
<text x="91.9" y="84.2">34</text>
<text x="91.9" y="86">36</text>
<text x="91.9" y="87.7">38</text>
<text x="91.9" y="89.4">40</text>
<text x="103.1" y="84.2">33</text>
<text x="103.1" y="86">35</text>
<text x="103.1" y="87.7">37</text>
<text x="103.1" y="89.4">39</text>
<text x="181.8" y="84.2">36</text>
<text x="181.8" y="86">38</text>
<text x="181.8" y="87.7">40</text>
<text x="181.8" y="89.4">42</text>
<text x="192.9" y="84.2">35</text>
<text x="192.9" y="86">37</text>
<text x="192.9" y="87.7">39</text>
<text x="192.9" y="89.4">41</text>
<text x="91.9" y="91.2">42</text>
<text x="91.9" y="92.9">44</text>
<text x="91.9" y="94.6">46</text>
<text x="103.1" y="91.2">41</text>
<text x="103.1" y="92.9">43</text>
<text x="103.1" y="94.6">45</text>
<text x="181.8" y="91.2">44</text>
<text x="181.8" y="92.9">46</text>
<text x="181.8" y="94.6">48</text>
<text x="192.9" y="91.2">43</text>
<text x="192.9" y="92.9">45</text>
<text x="192.9" y="94.6">47</text>
<text x="91.9" y="96.3">48</text>
<text x="91.9" y="98.1">50</text>
<text x="91.9" y="99.8">52</text>
<text x="91.9" y="101.5">54</text>
<text x="103.1" y="96.3">47</text>
<text x="103.1" y="98.1">49</text>
<text x="103.1" y="99.8">51</text>
<text x="103.1" y="101.5">53</text>
<text x="181.8" y="96.3">50</text>
<text x="181.8" y="98.1">52</text>
<text x="181.8" y="99.8">54</text>
<text x="181.8" y="101.5">56</text>
<text x="192.9" y="96.3">49</text>
<text x="192.9" y="98.1">51</text>
<text x="192.9" y="99.8">53</text>
<text x="192.9" y="101.5">55</text>
<text x="91.9" y="103.2">56</text>
<text x="91.9" y="105">58</text>
<text x="91.9" y="106.7">60</text>
<text x="103.1" y="103.2">55</text>
<text x="103.1" y="105">57</text>
<text x="103.1" y="106.7">59</text>
<text x="181.8" y="103.2">58</text>
<text x="181.8" y="105">60</text>
<text x="181.8" y="106.7">62</text>
<text x="192.9" y="103.2">57</text>
<text x="192.9" y="105">59</text>
<text x="192.9" y="106.7">61</text>
<text x="91.9" y="108.5">62</text>
<text x="91.9" y="110.1">64</text>
<text x="91.9" y="111.9">66</text>
<text x="91.9" y="113.6">68</text>
<text x="103.1" y="108.5">61</text>
<text x="103.1" y="110.1">63</text>
<text x="103.1" y="111.9">65</text>
<text x="103.1" y="113.6">67</text>
<text x="181.8" y="108.5">64</text>
<text x="181.8" y="110.1">66</text>
<text x="181.8" y="111.9">68</text>
<text x="181.8" y="113.6">70</text>
<text x="192.9" y="108.5">63</text>
<text x="192.9" y="110.1">65</text>
<text x="192.9" y="111.9">67</text>
<text x="192.9" y="113.6">69</text>
<text x="91.9" y="115.4">70</text>
<text x="91.9" y="117.1">72</text>
<text x="91.9" y="118.8">74</text>
<text x="103.1" y="115.4">69</text>
<text x="103.1" y="117.1">71</text>
<text x="103.1" y="118.8">73</text>
<text x="181.8" y="115.4">72</text>
<text x="181.8" y="117.1">74</text>
<text x="181.8" y="118.8">76</text>
<text x="192.9" y="115.4">71</text>
<text x="192.9" y="117.1">73</text>
<text x="192.9" y="118.8">75</text>
<text x="91.9" y="120.5">76</text>
<text x="91.9" y="122.3">78</text>
<text x="91.9" y="124">80</text>
<text x="103.1" y="120.5">75</text>
<text x="103.1" y="122.3">77</text>
<text x="103.1" y="124">79</text>
<text x="181.8" y="120.5">78</text>
<text x="181.8" y="122.3">80</text>
<text x="192.9" y="120.5">77</text>
<text x="192.9" y="122.3">79</text>
</g>
<g font-size="1.5">
<text x="39.5" y="47.7">V3P3_SUS</text>
<text x="95" y="51.5">J2</text>
<text x="184.8" y="49.8">J3</text>
<text x="73.4" y="57.4">VBUS</text>
<text x="119.1" y="57.4">VBANK1</text>
<text x="159" y="55.6">DBIB_8N</text>
<text x="159" y="59.1">DBIB_9N</text>
<text x="159.2" y="57.4">DBIB_8P</text>
<text x="212.4" y="57.4">DBIB_0N</text>
<text x="212.4" y="55.6">DBIB_0P</text>
<text x="212.4" y="59.1">DBIB_1P</text>
<text x="44.2" y="60.1">R134</text>
<text x="44.2" y="62.2">10K</text>
<text x="51.1" y="60.1">R133</text>
<text x="51.1" y="62.2">10K</text>
<text x="158.2" y="64.3">DBIB_10N</text>
<text x="158.3" y="66">DBIB_10P</text>
<text x="159.2" y="60.8">DBIB_9P</text>
<text x="212.4" y="60.8">DBIB_1N</text>
<text x="212.4" y="66">DBIB_2N</text>
<text x="212.4" y="64.3">DBIB_2P</text>
<text x="28.1" y="69.5">TWCK</text>
<text x="29.2" y="71.2">TWD</text>
<text x="51.8" y="67.9">R132</text>
<text x="56.9" y="66.2">R131</text>
<text x="114" y="68.7">R162</text>
<text x="114" y="67.1">R177</text>
<text x="124.3" y="68.7">0</text>
<text x="124.3" y="67.1">0</text>
<text x="129.5" y="69.5">V3P3_SUS</text>
<text x="129.5" y="67.7">PWRGD</text>
<text x="158.2" y="67.7">DBIB_11N</text>
<text x="158.3" y="69.5">DBIB_11P</text>
<text x="212.4" y="69.5">DBIB_3N</text>
<text x="212.4" y="67.7">DBIB_3P</text>
<text x="51.8" y="75">0</text>
<text x="56.9" y="73.2">0</text>
<text x="71" y="76.4">DBIA_0N</text>
<text x="119.1" y="76.4">DBIA_10P</text>
<text x="158.2" y="72.9">DBIB_12N</text>
<text x="158.2" y="76.4">DBIB_13N</text>
<text x="158.3" y="74.6">DBIB_12P</text>
<text x="212.4" y="74.6">DBIB_4N</text>
<text x="212.4" y="76.4">DBIB_5P</text>
<text x="212.4" y="72.9">DBIB_4P</text>
<text x="71" y="79.8">DBIA_1N</text>
<text x="71.1" y="78.1">DBIA_0P</text>
<text x="71.1" y="81.5">DBIA_1P</text>
<text x="119.1" y="78.1">DBIA_10N</text>
<text x="119.1" y="81.5">DBIA_11N</text>
<text x="119.1" y="79.8">DBIA_11P</text>
<text x="158.2" y="81.5">DBIB_14N</text>
<text x="158.3" y="78.1">DBIB_13P</text>
<text x="158.3" y="83.3">DBIB_14P</text>
<text x="212.4" y="78.1">DBIB_5N</text>
<text x="212.4" y="81.5">DBIB_6P</text>
<text x="212.4" y="83.3">DBIB_6N</text>
<text x="71" y="85">DBIA_2N</text>
<text x="71" y="88.5">DBIA_3N</text>
<text x="71.1" y="86.7">DBIA_2P</text>
<text x="119.5" y="85.2">DBIA_12P</text>
<text x="119.5" y="86.9">DBIA_12N</text>
<text x="119.5" y="88.6">DBIA_13P</text>
<text x="158.2" y="85">DBIB_15N</text>
<text x="158.3" y="86.7">DBIB_15P</text>
<text x="212.4" y="85">DBIB_7P</text>
<text x="212.4" y="86.7">DBIB_7N</text>
<text x="71" y="93.6">DBIA_4N</text>
<text x="71.1" y="90.2">DBIA_3P</text>
<text x="71.1" y="95.4">DBIA_4P</text>
<text x="119.5" y="90.3">DBIA_13N</text>
<text x="119.5" y="93.8">DBIA_14P</text>
<text x="119.5" y="95.5">DBIA_14N</text>
<text x="158.2" y="90.2">DBIB_18N</text>
<text x="158.2" y="93.6">DBIB_19N</text>
<text x="158.3" y="91.9">DBIB_18P</text>
<text x="158.3" y="95.4">DBIB_19P</text>
<text x="212.8" y="92.1">DBIB_16N</text>
<text x="212.8" y="95.5">DBIB_17N</text>
<text x="212.8" y="90.3">DBIB_16P</text>
<text x="212.8" y="93.8">DBIB_17P</text>
<text x="71" y="97.1">DBIA_5N</text>
<text x="71.1" y="98.8">DBIA_5P</text>
<text x="119.5" y="97.3">DBIA_15P</text>
<text x="119.5" y="99">DBIA_15N</text>
<text x="157.3" y="98.8">MGTPRXN2</text>
<text x="157.5" y="100.5">MGTPRXP2</text>
<text x="212.4" y="98.8">VBANK2</text>
<text x="71" y="102.3">DBIA_6N</text>
<text x="71" y="105.7">DBIA_7N</text>
<text x="71.1" y="104">DBIA_6P</text>
<text x="71.1" y="107.4">DBIA_7P</text>
<text x="119.5" y="102.4">DBIA_16P</text>
<text x="119.5" y="104.2">DBIA_16N</text>
<text x="119.5" y="105.9">DBIA_17P</text>
<text x="119.5" y="107.6">DBIA_17N</text>
<text x="157.3" y="104">MGTPRXN0</text>
<text x="157.5" y="105.7">MGTPRXP0</text>
<text x="212.8" y="105.9">MGTPRXP1</text>
<text x="212.8" y="104.2">MGTPRXN1</text>
<text x="71" y="110.9">DBIA_8N</text>
<text x="71.1" y="112.6">DBIA_8P</text>
<text x="119.5" y="111.1">DBIA_18P</text>
<text x="119.5" y="112.8">DBIA_18N</text>
<text x="157.6" y="109.2">MGTPTXN2</text>
<text x="157.8" y="110.9">MGTPTXP2</text>
<text x="212.8" y="111.1">MGTPRXP3</text>
<text x="212.8" y="109.3">MGTPRXN3</text>
<text x="71" y="114.4">DBIA_9N</text>
<text x="71.1" y="116.1">DBIA_9P</text>
<text x="119.5" y="114.6">DBIA_19P</text>
<text x="119.5" y="116.2">DBIA_19N</text>
<text x="157.6" y="119.5">MGTPTXN0</text>
<text x="157.6" y="116.1">MGTPTXN3</text>
<text x="157.8" y="114.4">MGTPTXP3</text>
<text x="212.4" y="116.1">MGTREFCLK0N</text>
<text x="212.4" y="114.4">MGTREFCLK0P</text>
<text x="212.4" y="119.5">MGTPTXP1</text>
<text x="69.6" y="121.3">DBIA_15_3</text>
<text x="69.6" y="123">DBIA_15_4</text>
<text x="69.6" y="124.7">DBIA_15_5</text>
<text x="119.1" y="121.3">DBIA_15_0</text>
<text x="119.1" y="123">DBIA_15_1</text>
<text x="119.1" y="124.7">DBIA_15_2</text>
<text x="157.8" y="121.3">MGTPTXP0</text>
<text x="212.4" y="121.3">MGTPTXN1</text>
<text x="95" y="130.9">HEADER 40x2</text>
<text x="184.8" y="129.2">HEADER 40x2</text>
<text x="51.6" y="149.6">V3P3</text>
<text x="99.9" y="149.6">V3P3</text>
<text x="148.3" y="149.6">V3P3</text>
<text x="56.3" y="156.8">R104</text>
<text x="56.3" y="158.9">10K</text>
<text x="104.6" y="156.8">R105</text>
<text x="104.6" y="158.9">10K</text>
<text x="153" y="156.8">R106</text>
<text x="153" y="158.9">10K</text>
<text x="56.3" y="165.5">D2</text>
<text x="56.3" y="167.6">LED</text>
<text x="104.6" y="165.5">D3</text>
<text x="104.6" y="167.6">LED</text>
<text x="153" y="165.5">D4</text>
<text x="153" y="167.6">LED</text>
<text x="58.7" y="179.3">Q7</text>
<text x="107.1" y="179.3">Q8</text>
<text x="155.4" y="179.3">Q9</text>
<text x="21.7" y="181.7">USER_LED0</text>
<text x="58.7" y="181">BSS806NE</text>
<text x="70.1" y="181.7">USER_LED1</text>
<text x="107.1" y="181">BSS806NE</text>
<text x="118.4" y="181.7">USER_LED2</text>
<text x="155.4" y="181">BSS806NE</text>
<text x="214.1" y="194.9">Title</text>
<text x="221" y="196.6">&lt;Title&gt;</text>
<text x="214.1" y="200">Size</text>
<text x="215.9" y="201.8">Custom&lt;Doc&gt;</text>
<text x="221" y="200">Document Number</text>
<text x="271.1" y="200">Rev</text>
<text x="272.8" y="201.8">&lt;RevCode&gt;</text>
<text x="214.1" y="205.2">Date:</text>
<text x="223.1" y="205.2">Wednesday, October 04, 2023</text>
<text x="248.7" y="205.2">Sheet</text>
<text x="257.3" y="205.2">5</text>
<text x="262.5" y="205.2">of</text>
<text x="267.7" y="205.2">11</text>
</g>
<g font-size="1.3">
<text x="43.1" y="1.4">5</text>
<text x="95" y="1.4">4</text>
<text x="146.8" y="1.4">3</text>
<text x="198.6" y="1.4">2</text>
<text x="250.4" y="1.4">1</text>
<text x="16" y="28.3">D</text>
<text x="276.8" y="28.3">D</text>
<text x="16" y="79.2">C</text>
<text x="276.8" y="79.2">C</text>
<text x="16" y="130.2">B</text>
<text x="276.8" y="130.2">B</text>
<text x="16" y="181.1">A</text>
<text x="276.8" y="181.1">A</text>
<text x="43.1" y="206.9">5</text>
<text x="95" y="206.9">4</text>
<text x="146.8" y="206.9">3</text>
<text x="198.6" y="206.9">2</text>
<text x="250.4" y="206.9">1</text>
</g>
</svg>
